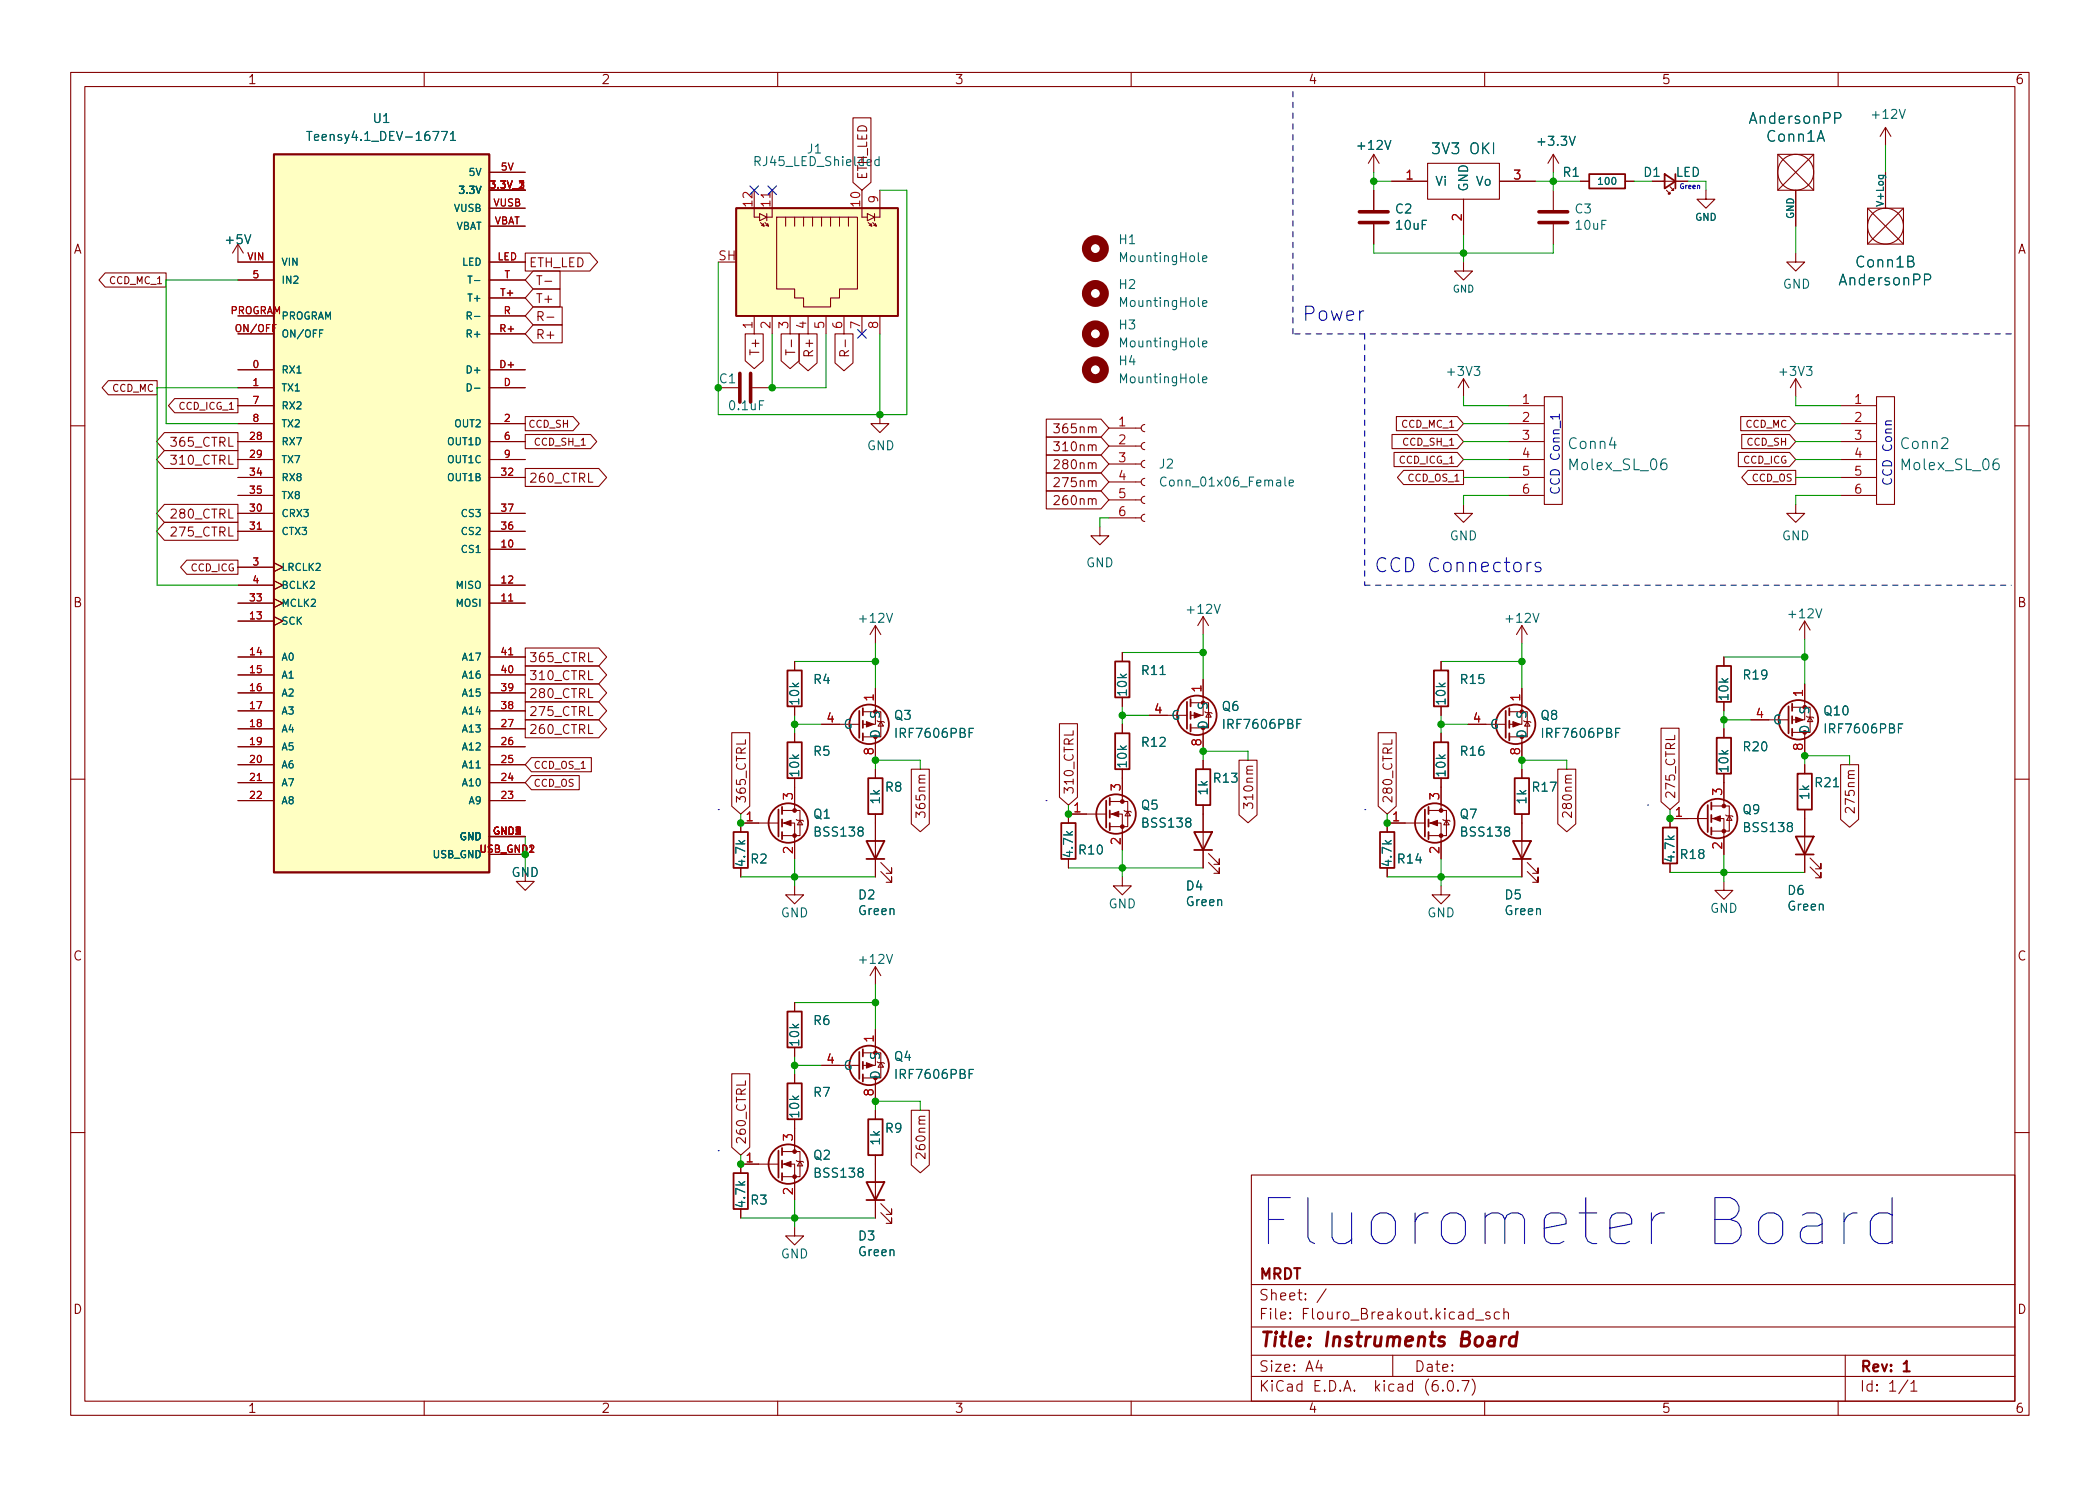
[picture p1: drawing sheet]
<svg xmlns="http://www.w3.org/2000/svg" width="297mm" height="210mm" viewBox="0 0 297 210" stroke-linecap="round" stroke-linejoin="round" font-family="sans-serif">
<g fill="none" stroke="#840000" stroke-width=".15">
<path d="M10 10.2h277v190.1h-277zM12 12.2h273v186.1h-273zM60 10.2v2M110 10.2v2M120.6 16.7h2.6v9.1l-1.3 1.1-1.3-1.1zM160 10.2v2M210 10.2v2M260 10.2v2M266.7 18l-.8 1.3M266.7 18v2.6M266.7 18l.8 1.3M14.9 38.6h8.6v2h-8.6l-.9-1z"/>
<path d="M33.7 34.5l-.8 1.3M33.7 34.5v2.6h5M33.7 34.5l.7 1.3M33.7 39.6h5M69.2 26.9h5.1M69.2 39.6h5.1M69.2 24.4h5.1M69.2 37.1h5.1M69.2 32h5.1M69.2 29.5h5.1M74.3 35.8h9.1l1.1 1.3-1.1 1.2h-9.1zM75.4 38.3h3.8v2.6h-3.8l-1.1-1.3z"/>
<path d="M77.1 39.8h.9M106.7 29.5v1.2h.7M107.4 30.2l1.1 .5-1.1 .5zM107.6 31.5l.5 .5-.2-.4M107.7 31.9l.4 .1M108.2 31.5l.5 .5-.1-.4M108.3 31.9l.4 .1M108.5 30.2v1M109.2 26.9v3.8h-.7M109.9 30.7h11.4v10.2h-2.6v1.3h-1.2v1.2h-3.8v-1.2h-1.3v-1.3h-2.5zM111.1 30.7v1.3M112.4 30.7v1.3"/>
<path d="M113.7 30.7v1.3M114.9 30.7v1.3M116.2 30.7v1.3M117.5 30.7v1.3M118.7 30.7v1.3M120 30.7v1.3M121.9 29.5v1.2h.8M122.7 30.2l1 .5-1 .5zM122.8 31.5l.5 .5-.1-.4M122.9 31.9l.4 .1M123.4 31.5l.6 .5-.2-.4M123.6 31.9l.4 .1"/>
<path d="M123.7 30.2v1M124.5 26.9v3.8h-.8M194.3 21.8l-.8 1.3M194.3 21.8v2.6M194.3 26.9v2.8M194.3 31.7v2.8M194.3 21.8l.8 1.3M196.8 25.6h5.1M201.9 23.1h10.2v5.1h-10.2zM207 37.1v1.2h1.3l-1.3 1.3-1.3-1.3h1.3M207 28.2v5.1M212.1 25.6h5.1"/>
<path d="M219.7 21.8l-.8 1.3M219.7 21.8v2.6M219.7 26.9v2.8M219.7 31.7v2.8M219.7 21.8l.8 1.3M223.5 25.6h1.3M229.9 25.6h1.2M233.7 25.6h5.1M235.7 26.9l.5 .5h-.2h.2v-.2M236.2 26.4l.5 .5h-.2h.2v-.2M241.3 26.9v1.3h1.3l-1.3 1.3-1.3-1.3h1.3M251.5 21.8h5v5.1h-5z"/>
<path d="M251.5 21.8l5 5.1M254 35.8v1.3h1.3l-1.3 1.2-1.3-1.2h1.3M254 26.9v5.1M256.5 21.8l-5 5.1M264.2 29.5h5v5h-5zM264.2 29.5l5 5M266.7 24.4v5.1M269.2 29.5l-5 5M15.3 53.9h6.9v2h-6.9l-.9-1zM24.7 56.4h9v2h-9l-.9-1zM33.7 57.4h5M33.7 59.9h5"/>
<path d="M33.7 52.3h5M33.7 54.9h5M33.7 47.2h5M33.7 44.7h5M69.2 59.9h5.1M69.2 52.3h5.1M69.2 54.9h5.1M69.2 47.2h5.1M69.2 44.7h5.1M69.2 42.2h5.1M74.3 58.9h6.8l.8 1-.8 1h-6.8zM75.4 43.4h4.1v2.6h-4.1l-1.1-1.3z"/>
<path d="M75.4 46h4.1v2.5h-4.1l-1.1-1.3zM75.4 40.9h3.8v2.5h-3.8l-1.1-1.2zM77.4 44.9h.9M101.6 54.9h2.8M105.4 47.2h2.6v3.8l-1.3 1.2-1.3-1.2zM106.4 54.9h2.8M106.7 44.7v2.5M109.2 44.7v2.5M110.5 47.2h2.5v3.8l-1.2 1.2-1.3-1.2zM111.2 49.5v.7M111.8 44.7v2.5M113 47.2h2.6v4.2l-1.3 1.1-1.3-1.1z"/>
<path d="M114.3 44.7v2.5M116.8 44.7v2.5M118.1 47.2h2.6v4.2l-1.3 1.1-1.3-1.1zM119.4 44.7v2.5M119.4 50.3v-.6l-.2-.1-.3 .1-.1 .1v.5h1.2M121.9 44.7v2.5M124.5 58.7v1.2h1.2l-1.2 1.3-1.3-1.3h1.3M124.5 44.7v2.5M148 59.3h7.7l1.1 1.3-1.1 1.2h-7.7zM149.1 60h.7l-.4 .5 .4 .1v.5l-.2 .1h-.4l-.1-.1M197.5 58.9h8.6l.9 1-.9 1h-8.6zM207 53.6v2.5"/>
<path d="M207 53.6l-.8 1.3M207 53.6l.8 1.3M213.4 57.4h5M213.4 59.9h5M218.4 56.1h2.6v15.3h-2.6zM246.2 58.9h6.9l.9 1-.9 1h-6.9zM254 53.6v2.5M254 53.6l-.8 1.3M254 53.6l.8 1.3M260.3 57.4h5.1M260.3 59.9h5.1M265.4 56.1h2.6v15.3h-2.6z"/>
<path d="M10 60.2h2M23.3 71.4h10.4v2.5h-10.4l-1.2-1.3zM23.3 63.7h10.4v2.6h-10.4l-1.2-1.3zM23.3 73.9h10.4v2.5h-10.4l-1.2-1.2zM23.3 61.2h10.4v2.5h-10.4l-1.2-1.2zM26.4 79.3h7.3v2h-7.3l-.9-1zM33.7 62.5h5M33.7 65h5M33.7 67.6h5M33.7 70.1h5M33.7 72.6h5M33.7 75.2h5"/>
<path d="M38.7 79.6l1.3 .7-1.3 .6M69.2 62.5h5.1M69.2 65h5.1M69.2 67.6h5.1M69.2 77.7h5.1M69.2 72.6h5.1M69.2 75.2h5.1M74.3 61.5h9.2l.9 1-.9 1h-9.2zM74.3 66.3h10.4l1.1 1.3-1.1 1.2h-10.4zM82.2 63h.6M148 66.9h7.7l1.1 1.3-1.1 1.3h-7.7zM148 69.5h7.7l1.1 1.2-1.1 1.3h-7.7z"/>
<path d="M148 61.8h7.7l1.1 1.3-1.1 1.3h-7.7zM148 64.4h7.7l1.1 1.3-1.1 1.2h-7.7zM149.1 62.5h.7l-.4 .5 .4 .1v.6l-.2 .1h-.4l-.1-.1M149.1 67.7l.2-.1h.3l.2 .1v.3v.1l-.7 .8h.7M149.1 70.2l.2-.1h.3l.2 .1v.3v.2l-.7 .7h.7M149.1 65.2l.2-.2h.3l.2 .2v.2v.2l-.7 .7h.7M155.6 74.5v1.3h1.2l-1.2 1.3-1.3-1.3h1.3M156.8 73.3h4.6M156.8 70.7h4.6M156.8 68.2h4.6M156.8 65.7h4.6M156.8 63.1h4.6"/>
<path d="M156.8 60.6h4.6M161.9 72.8a.51 .51 0 0 0-.5 .5 .51 .51 0 0 0 .5 .5M161.9 70.2a.51 .51 0 0 0-.5 .5 .51 .51 0 0 0 .5 .5M161.9 67.7a.51 .51 0 0 0-.5 .5 .51 .51 0 0 0 .5 .5M161.9 65.1a.51 .51 0 0 0-.5 .6 .51 .51 0 0 0 .5 .5M161.9 62.6a.51 .51 0 0 0-.5 .5 .51 .51 0 0 0 .5 .5M161.9 60.1a.51 .51 0 0 0-.5 .5 .51 .51 0 0 0 .5 .5M196.9 61.5h9.2l.9 1-.9 1h-9.2zM197.2 64h8.9l.9 1-.9 1h-8.9zM198.5 66.6h8.5v2h-8.5l-.8-1zM207 71.4v1.2h1.3l-1.3 1.3-1.3-1.3h1.3M213.4 62.5h5"/>
<path d="M213.4 65h5M213.4 67.6h5M213.4 70.1h5M245.9 64h7.2l.9 1-.9 1h-7.2zM246.4 61.5h6.7l.9 1-.9 1h-6.7zM247.2 66.6h6.8v2h-6.8l-.8-1zM254 71.4v1.2h1.3l-1.3 1.3-1.3-1.3h1.3M260.3 62.5h5.1M260.3 65h5.1M260.3 67.6h5.1M260.3 70.1h5.1M285 60.2h2"/>
<path d="M33.7 85.3h5M33.7 82.8h5M33.7 87.9h5M33.7 93h5M33.7 95.5h5M33.7 98h5M33.7 80.3h5M38.7 87.2l1.3 .7-1.3 .6M38.7 84.7l1.3 .6-1.3 .7M38.7 82.2l1.3 .6-1.3 .6M69.2 85.3h5.1M69.2 82.8h5.1"/>
<path d="M69.2 93h5.1M69.2 95.5h5.1M69.2 98h5.1M74.3 96.8h10.4l1.1 1.2-1.1 1.3h-10.4zM74.3 99.3h10.4l1.1 1.3-1.1 1.2h-10.4zM74.3 94.2h10.4l1.1 1.3-1.1 1.3h-10.4zM74.3 91.7h10.4l1.1 1.3-1.1 1.2h-10.4zM112.4 93.6v1.3M112.4 99.9v1.3M123.8 97.4v5.1h-1.8M123.8 88.5l-.7 1.3M123.8 88.5v2.6"/>
<path d="M123.8 88.5l.8 1.3M158.7 92.3v1.3M158.7 98.7v1.2M168.4 99.4h2.5v3.6h-2.5M170.2 96.1v5.1h-1.8M170.2 87.2v2.6M170.2 87.2l-.8 1.3M170.2 87.2l.7 1.3M203.8 93.6v1.3M203.8 99.9v1.3M215.3 97.4v5.1h-1.8M215.3 88.5l-.8 1.3"/>
<path d="M215.3 88.5v2.6M215.3 88.5l.7 1.3M243.8 93v1.2M243.8 99.3v1.3M255.3 96.8v5h-1.8M255.3 87.9l-.8 1.2M255.3 87.9v2.5M255.3 87.9l.7 1.2M10 110.2h2M33.7 100.6h5M33.7 103.1h5M33.7 105.7h5"/>
<path d="M33.7 108.2h5M33.7 110.7h5M33.7 113.3h5M69.2 100.6h5.1M69.2 103.1h5.1M69.2 105.7h5.1M69.2 108.2h5.1M69.2 110.7h5.1M69.2 113.3h5.1M69.2 118.4h5.1M74.3 101.8h10.4l1.1 1.3-1.1 1.3h-10.4zM75.2 109.7h6.7v2h-6.7l-.9-1z"/>
<path d="M75.2 107.2h8.4v2h-8.4l-.9-1zM103.5 103.7h2.5v10.4l-1.2 1.1-1.3-1.1zM110.1 116.5h-5.3v1.2M110.6 116.5h1.8v5M110.6 114.7h2.6v3.5h-2.6M112.4 103.8v1.2M112.4 110.1v4.6M112.6 115.9l.2 .2h.7l.2 .1M113.2 116.1l.3 .6h-.7zM116.2 102.5h5.3M122 100.7h2.6v3.6h-2.6M123.8 104.3v3.3"/>
<path d="M123.8 108.8v1.3M123.8 115.2v8.9M124.1 102l.1 .1h.8l.1 .1M124.6 102.1l.4 .6h-.8zM128.9 108.8h2.5v7.8l-1.2 1.1-1.3-1.1zM129.6 115.7v-.8l.5 .4 .1-.4h.5l.1 .2v.4l-.1 .2M149.9 102.4h2.5v10.4l-1.3 1.1-1.2-1.1zM156.5 115.2h-5.4v1.3M157 115.2h1.7v5.1M157 113.4h2.5v3.6h-2.5M158.7 102.5v1.3M158.7 108.8v4.6"/>
<path d="M159 114.7l.1 .1h.8l.1 .1M159.5 114.8l.4 .6h-.8zM162.6 101.2h5.3M170.2 103v3.3M170.2 107.6v1.2M170.2 113.9v8.9M170.4 100.7l.2 .1h.7l.1 .2M170.9 100.8l.4 .7h-.7zM175.3 107.6h2.5v7.7l-1.3 1.1-1.2-1.1zM175.9 114.4v-.8l.5 .4 .1-.3h.6l.1 .2v.3l-.1 .2M194.9 103.7h2.6v10.4l-1.3 1.1-1.3-1.1zM201.5 116.5h-5.3v1.2"/>
<path d="M202.1 116.5h1.7v5M202.1 114.7h2.5v3.5h-2.5M203.8 103.8v1.2M203.8 110.1v4.6M204.1 115.9l.1 .2h.8l.1 .1M204.6 116.1l.4 .6h-.8zM207.6 102.5h5.4M213.5 100.7h2.5v3.6h-2.5M215.3 104.3v3.3M215.3 108.8v1.3M215.3 115.2v8.9M215.5 102l.1 .1h.8l.1 .1"/>
<path d="M216 102.1l.4 .6h-.8zM220.3 108.8h2.6v7.8l-1.3 1.1-1.3-1.1zM222.3 114.9v.8l-.7-.8h-.2h-.3l-.1 .2v.3l.1 .2M234.9 103h2.6v10.4l-1.3 1.1-1.3-1.1zM241.6 115.8h-5.4v1.3M242.1 115.8h1.7v5.1M242.1 114h2.5v3.6h-2.5M243.8 103.1v1.3M243.8 109.5v4.5M244.1 115.3l.1 .1h.8l.1 .2M244.6 115.4l.4 .7h-.8zM247.6 101.8h5.4"/>
<path d="M253.5 100.1h2.5v3.5h-2.5M255.3 103.6v3.3M255.3 108.2v1.3M255.3 114.5v8.9M255.5 101.3l.2 .2h.7l.1 .1M256 101.5l.4 .6h-.7zM260.3 108.2h2.6v7.7l-1.3 1.2-1.3-1.2zM262.3 114.3v.7l-.7-.7h-.2h-.3l-.1 .2v.3l.1 .2M285 110.2h2M69.2 120.9h5.1M74.3 123.4v1.3h1.3l-1.3 1.3-1.3-1.3h1.3M104.8 122.8v1.3"/>
<path d="M112.4 125.3v1.3h1.3l-1.3 1.3-1.3-1.3h1.3M123.8 136.8v2.5M123.8 136.8l-.7 1.2M123.8 136.8l.8 1.2M124.6 123.3l1.5 1.5v-.7v.7h-.8M124.6 122l1.5 1.6v-.8v.8h-.8M151.1 121.5v1.3M158.7 124.1v1.2h1.3l-1.3 1.3-1.2-1.3h1.2M170.9 122l1.6 1.6v-.8v.8h-.8M170.9 120.8l1.6 1.5v-.8v.8h-.8M196.2 122.8v1.3M203.8 125.3v1.3h1.3l-1.3 1.3-1.2-1.3h1.2"/>
<path d="M216 123.3l1.6 1.5v-.7v.7h-.8M216 122l1.6 1.6v-.8v.8h-.8M236.2 122.2v1.2M243.8 124.7v1.3h1.3l-1.3 1.2-1.2-1.2h1.2M256 122.7l1.6 1.5v-.8v.8h-.8M256 121.4l1.6 1.5v-.7v.7h-.8M103.5 151.9h2.5v10.4l-1.2 1.1-1.3-1.1zM112.4 141.9v1.2M112.4 148.2v1.3M112.4 152v1.3M112.4 158.4v4.5M116.2 150.7h5.3"/>
<path d="M122 149h2.6v3.5h-2.6M123.8 145.7v5h-1.8M123.8 152.5v3.3M123.8 157.1v1.3M124.1 150.2l.1 .2h.8l.1 .1M124.6 150.4l.4 .6h-.8zM128.9 157.1h2.5v7.7l-1.2 1.1-1.3-1.1zM10 160.2h2M104.8 171.1v1.2M110.1 164.7h-5.3v1.3M110.6 164.7h1.8v5.1M110.6 162.9h2.6v3.6h-2.6"/>
<path d="M112.4 173.6v1.3h1.3l-1.3 1.2-1.3-1.2h1.3M112.6 164.2l.2 .1h.7l.2 .2M113.2 164.3l.3 .7h-.7zM123.8 163.4v8.9M124.6 171.6l1.5 1.5v-.8v.8h-.8M124.6 170.3l1.5 1.5v-.7v.7h-.8M130.8 163.1v.8l-.7-.7-.2-.1-.2 .1-.1 .2v.3l.1 .2M177 166.3h108v32h-108zM285 160.2h2M60 198.3v2M110 198.3v2M160 198.3v2"/>
<path d="M177 194.8h108M177 191.8h108M177 187.8h108M177 181.8h108M186.5 192.5l-.4 1h1M186.9 193v1M187.6 182.4l-1.3 1.9M197 191.8v3M204.1 196.7v.1h-.1l.1-.1v.1M204.9 195.4a.36 .36 0 0 1 .6 .2 .77 .77 0 0 1-.4 1.2 1 1 0 0 1-.2-1.4zM206.2 196.7l.1 .1h-.1h-.1l.1-.1v.1M206.8 195.3h1l-.7 1.5"/>
<path d="M208.2 195.1a1.72 1.72 0 0 1 0 2.3M208.7 186.8h1.2M210 198.3v2M210.7 185.7l-.3-.1-.3 .2 .1 .3 .5 .1 .1 .1-.1 .3h-.1h-.5M212.1 185.7l-.5-.1-.2 .3v.4l.1 .3h.1h.5M212.7 185.8a.37 .37 0 0 1 .7 0v.8M212.7 185.1v1.5M260 198.3v2M261 191.8v6.5M269.9 195.3l-1.3 1.9M270.3 195.8l.4-.5v1.5M270.3 196.8h.9"/>
<circle cx="254" cy="24.4" r="2.54"/>
<circle cx="266.7" cy="32" r="2.54"/>
</g>
<path d="M269.3 193l.4-.5v1.5M269.3 194h.8" fill="none" stroke="#840000" stroke-width=".3"/>
<path d="M210.6 189.2l.2-.1 .6 .1 .1 .2-.2 1.1M211.4 189.6l-.6 .1a.4 .4 0 0 0-.4 .3 .4 .4 0 0 0 .3 .5l.6-.1M212.4 189.1l-.1 1.4M213 189.1a.59 .59 0 0 0-.6 .4M214.5 189.2a.66 .66 0 0 0-1 .3v.6l.1 .3 .2 .1 .6-.1M214.6 188.5l-.2 2" fill="none" stroke="#840000" stroke-width=".4"/>
<g fill="none" stroke="#006464" stroke-width=".15">
<path d="M43.4 18.6h.7M43.8 18.6v1.3M63.7 19l.4-.4v1.3M63.7 19.9h.7M259.5 16.7h.6a.41 .41 0 0 0 .3-.4 .41 .41 0 0 0-.3-.4h-.6v1.5M66.2 39.1h.6M124.3 22.6h-.3l-.3 .2v.4l.2 .2h.4M124.3 22.2v1.2M170.1 36.6l.6-.1v-.3h-.4l-.2 .2 .1 .6h.5M272.2 39.6h.6a.41 .41 0 0 0 .3-.4 .41 .41 0 0 0-.3-.4h-.6v1.5M45.7 46.7h-.5v1M66.1 54.3a.51 .51 0 0 1 .6 .5 .51 .51 0 0 1-.6 .5z"/>
<path d="M66.1 44.7l.5-.1 .1-.1-.1-.3-.5-.1v1.1M66.3 44.7l.4 .5M170.1 53.7l.6-.1v-.2l-.4-.1-.2 .2 .1 .6h.5M170.1 48.7l.6-.2v-.2l-.4-.1-.2 .2 .1 .6h.5M170.1 42.9l.6-.1v-.2l-.4-.1-.2 .2 .1 .6h.5M164.9 67.6a.51 .51 0 0 0-.6 0 .51 .51 0 0 0-.1 .6 .48 .48 0 0 0 .2 .5 .48 .48 0 0 0 .5-.1M182.4 68.3l.6-.1-.1-.2-.4-.1-.1 .2v.6h.5"/>
</g>
<g fill="none" stroke="#840000" stroke-width=".25">
<path d="M38.7 21.8h30.5v101.6h-30.5zM104.1 29.5h22.9v15.2h-22.9zM224.8 24.6h5.1v2.1h-5.1zM235.5 24.6l1.5 1-1.5 1.1zM237 24.6v2.1M111.4 94.9h2v5h-2zM157.7 93.6h2.1v5.1h-2.1zM167.9 99.3v3.8M168.4 98.9v1M202.8 94.9h2.1v5h-2.1zM242.8 94.2h2.1v5.1h-2.1zM253 99.9v3.9"/>
<path d="M253.5 99.6v1M103.8 117.7h2v5.1h-2zM110.1 114.5v3.9M110.6 114.2v1M110.6 115.9v1.1M110.6 117.7v1M111.4 105h2v5.1h-2zM121.5 100.6v3.8M122 100.2v1M122 102v1M122 103.8v1M122.6 119h2.5l-1.3 2.5z"/>
<path d="M122.8 110.1h2v5.1h-2zM150.1 116.5h2v5h-2zM156.5 113.3v3.8M157 112.9v1M157 114.7v1M157 116.5v1M157.7 103.8h2.1v5h-2.1zM168.4 100.7v1M168.4 102.5v1M168.9 117.7h2.5l-1.2 2.6zM169.2 108.8h2v5.1h-2zM195.2 117.7h2v5.1h-2z"/>
<path d="M201.5 114.5v3.9M202.1 114.2v1M202.1 115.9v1.1M202.1 117.7v1M202.8 105h2.1v5.1h-2.1zM213 100.6v3.8M213.5 100.2v1M213.5 102v1M213.5 103.8v1M214 119h2.5l-1.2 2.5zM214.2 110.1h2.1v5.1h-2.1zM235.2 117.1h2v5.1h-2z"/>
<path d="M241.6 113.9v3.8M242.1 113.5v1M242.1 115.3v1M242.1 117.1v1M242.8 104.4h2.1v5.1h-2.1zM253.5 101.3v1.1M253.5 103.1v1M254 118.4h2.5l-1.2 2.5zM254.3 109.5h2v5h-2zM122.6 121.5h2.5M168.9 120.3h2.5M214 121.5h2.5"/>
<path d="M254 120.9h2.5M111.4 153.3h2v5.1h-2zM111.4 143.1h2v5.1h-2zM121.5 148.8v3.8M122 148.5v1M122 150.2v1.1M122 152v1M122.8 158.4h2v5h-2zM103.8 166h2v5.1h-2zM110.1 162.8v3.8M110.6 162.4v1M110.6 164.2v1"/>
<path d="M110.6 166v1M122.6 167.3h2.5l-1.3 2.5zM122.6 169.8h2.5"/>
<circle cx="111.5" cy="116.5" r="2.79"/>
<circle cx="122.9" cy="102.5" r="2.79"/>
<circle cx="157.9" cy="115.2" r="2.79"/>
<circle cx="169.3" cy="101.2" r="2.79"/>
<circle cx="202.9" cy="116.5" r="2.79"/>
<circle cx="214.4" cy="102.5" r="2.79"/>
<circle cx="243" cy="115.8" r="2.79"/>
<circle cx="254.4" cy="101.8" r="2.79"/>
<circle cx="122.9" cy="150.7" r="2.79"/>
<circle cx="111.5" cy="164.7" r="2.79"/>
</g>
<path d="M192.3 31.5h4M192.3 30h4M217.7 31.5h4M217.7 30h4M104.6 52.8v4.1M106.2 52.8v4.1" fill="none" stroke="#840000" stroke-width=".51"/>
<g fill="none" stroke="#840000" stroke-width="1.3">
<circle cx="154.9" cy="35.2" r="1.27"/>
<circle cx="154.9" cy="47.2" r="1.27"/>
<circle cx="154.9" cy="52.3" r="1.27"/>
<circle cx="154.9" cy="41.5" r="1.27"/>
</g>
<g fill="#840000" stroke="#840000" stroke-width=".15">
<path d="M122.6 150.4l1 .3-1 .4z"/>
<path d="M254 101.5l1 .3-1 .4z"/>
<path d="M214 102.1l1 .4-1 .4z"/>
<path d="M157.2 115.2l1-.4v.8z"/>
<path d="M110.9 164.7l1-.4v.8z"/>
<path d="M110.9 116.5l1-.4v.7z"/>
<path d="M122.6 102.1l1 .4-1 .4z"/>
<path d="M242.3 115.8l1-.4v.8z"/>
<path d="M168.9 100.8l1 .4-1 .4z"/>
<path d="M202.3 116.5l1-.4v.7z"/>
<circle cx="158.7" cy="117" r=".25"/>
<circle cx="158.7" cy="113.4" r=".25"/>
<circle cx="112.4" cy="166.5" r=".25"/>
<circle cx="112.4" cy="162.9" r=".25"/>
<circle cx="112.4" cy="118.2" r=".25"/>
<circle cx="112.4" cy="114.7" r=".25"/>
<circle cx="243.8" cy="117.6" r=".25"/>
<circle cx="243.8" cy="114" r=".25"/>
<circle cx="203.8" cy="118.2" r=".25"/>
<circle cx="203.8" cy="114.7" r=".25"/>
</g>
<g fill="#ffffc2" stroke="#ffffc2" stroke-width=".14">
<path d="M38.7 21.8h30.5v101.6h-30.5z"/>
<path d="M104.1 29.5h22.9v15.2h-22.9z"/>
</g>
<path d="M220.6 59h-1.3l.4 .3M220.6 58.6v.7M267.6 59.6h-.8l-.1 .3 .1 .2M196 79.1a.74 .74 0 0 0-.8-.1 .74 .74 0 0 0-.4 .8 .84 .84 0 0 0 .2 .8 .84 .84 0 0 0 .9 .2l.1-.1M254.9 171.9l.7-.3h1.2l.6 .3 .3 .6v3.5M257.7 173.2l-.6 .3h-1.5a1.28 1.28 0 0 0-1 1.2 1.28 1.28 0 0 0 1 1.3h1.5l.6-.4M260.8 171.6v4.4M262.7 171.6a1.66 1.66 0 0 0-1.9 1.3M267.6 171.9l-.6-.3h-1.2l-.6 .3-.3 .3-.4 .7v1.8l.4 .6 .3 .3 .6 .4h1.2l.6-.4M267.6 169.5v6.5" fill="none" stroke="#0000c2" stroke-width=".15"/>
<path d="M182.9 12.9v34.3M193 47.2v35.6M284.5 47.2h-101.6M193 82.8h91.5M101.6 114.5h.1M148 113.3h.1M193 114.5h.1M233 113.9h.1M101.6 162.8h.1" fill="none" stroke="#0000c2" stroke-width=".15" stroke-dasharray=".8 .8"/>
<g fill="none" stroke="#009600" stroke-width=".15">
<path d="M33.7 39.6h-10.2v20.3h10.2M124.5 26.9h3.8v31.8h-26.7v-21.6M194.3 25.6h2.5M194.3 34.5v1.3h25.4v-1.3M194.3 24.4v2.5M207 33.3v3.8M217.2 25.6h6.3M219.7 24.4v2.5M231.1 25.6h2.6M238.8 25.6h2.5v1.3M254 32v3.8M266.7 20.6v3.8"/>
<path d="M33.7 54.9h-11.5v27.9h11.5M109.2 47.2v7.7h7.6v-7.7M124.5 47.2v11.5M207 59.9h6.4M207 56.1v1.3h6.4M254 59.9h6.3M254 56.1v1.3h6.3M156.8 73.3h-1.2v1.2M207 62.5h6.4M207 65h6.4M207 67.6h6.4M213.4 70.1h-6.4v1.3"/>
<path d="M254 62.5h6.3M254 65h6.3M254 67.6h6.3M260.3 70.1h-6.3v1.3M112.4 93.6h11.4M123.8 91.1v6.3M158.7 99.9v2.6M158.7 92.3h11.5M170.2 89.8v6.3M203.8 93.6h11.5M215.3 91.1v6.3M243.8 93h11.5"/>
<path d="M255.3 90.4v6.4M74.3 118.4v5M104.8 115.2v1.3M112.4 101.2v2.6M112.4 102.5h3.8M123.8 108.8v-1.2h6.4v1.2M151.1 113.9v1.3M158.7 101.2h3.9M170.2 107.6v-1.3h6.3v1.3M196.2 115.2v1.3M203.8 102.5h3.8M203.8 101.2v2.6"/>
<path d="M215.3 108.8v-1.2h6.3v1.2M236.2 114.5v1.3M243.8 100.6v2.5M243.8 101.8h3.8M255.3 108.2v-1.3h6.3v1.3M104.8 124.1h19M112.4 121.5v3.8M123.8 139.3v6.4M151.1 122.8h19.1M158.7 120.3v3.8M196.2 124.1h19.1M203.8 121.5v3.8"/>
<path d="M236.2 123.4h19.1M243.8 120.9v3.8M112.4 149.5v2.5M112.4 141.9h11.4M112.4 150.7h3.8M123.8 157.1v-1.3h6.4v1.3M104.8 163.4v1.3M104.8 172.3h19M112.4 169.8v3.8"/>
</g>
<path d="M106.1 26.3l1.2 1.2M107.3 26.3l-1.2 1.2M108.6 26.3l1.2 1.2M109.8 26.3l-1.2 1.2M121.3 46.6l1.2 1.2M122.5 46.6l-1.2 1.2" fill="none" stroke="#000084" stroke-width=".15"/>
<g fill="#009600" stroke="#009600" stroke-width=".15">
<circle cx="170.2" cy="106.3" r=".46"/>
<circle cx="158.7" cy="101.2" r=".46"/>
<circle cx="151.1" cy="115.2" r=".46"/>
<circle cx="158.7" cy="122.8" r=".46"/>
<circle cx="196.2" cy="116.5" r=".46"/>
<circle cx="170.2" cy="92.3" r=".46"/>
<circle cx="112.4" cy="124.1" r=".46"/>
<circle cx="112.4" cy="150.7" r=".46"/>
<circle cx="123.8" cy="155.8" r=".46"/>
<circle cx="104.8" cy="164.7" r=".46"/>
<circle cx="123.8" cy="141.9" r=".46"/>
<circle cx="104.8" cy="116.5" r=".46"/>
<circle cx="112.4" cy="172.3" r=".46"/>
<circle cx="74.3" cy="120.9" r=".46"/>
<circle cx="112.4" cy="102.5" r=".46"/>
<circle cx="101.6" cy="54.9" r=".46"/>
<circle cx="124.5" cy="58.7" r=".46"/>
<circle cx="109.2" cy="54.9" r=".46"/>
<circle cx="255.3" cy="106.9" r=".46"/>
<circle cx="203.8" cy="124.1" r=".46"/>
<circle cx="243.8" cy="123.4" r=".46"/>
<circle cx="219.7" cy="25.6" r=".46"/>
<circle cx="194.3" cy="25.6" r=".46"/>
<circle cx="123.8" cy="93.6" r=".46"/>
<circle cx="215.3" cy="93.6" r=".46"/>
<circle cx="207" cy="35.8" r=".46"/>
<circle cx="236.2" cy="115.8" r=".46"/>
<circle cx="255.3" cy="93" r=".46"/>
<circle cx="203.8" cy="102.5" r=".46"/>
<circle cx="243.8" cy="101.8" r=".46"/>
<circle cx="215.3" cy="107.6" r=".46"/>
<circle cx="123.8" cy="107.6" r=".46"/>
</g>
<text font-size="9.1" fill="#0000c2" x="177.8" y="176.3">Fluorometer Board</text>
<g font-size="2.8" fill="#0000c2">
<text x="184.1" y="45.4">Power</text>
<text x="196.4" y="81">CCD Connectors</text>
</g>
<text font-size="2.8" fill="#840000" x="178" y="190.6">Title: Instruments Board</text>
<g font-size="2.1" fill="#006464">
<text x="247.6" y="17.5">AndersonPP</text>
<text x="202.9" y="21.8">3V3 OKI</text>
<text x="249.9" y="20.1">Conn1A</text>
<text x="260.3" y="40.4">AndersonPP</text>
<text x="262.6" y="37.8">Conn1B</text>
<text x="222" y="63.5">Conn4</text>
<text x="269" y="63.5">Conn2</text>
<text x="222.2" y="66.5">Molex_SL_06</text>
<text x="269.2" y="66.5">Molex_SL_06</text>
</g>
<g font-size="2.1" fill="#840000">
<text x="178" y="184">Sheet: /</text>
<text x="178" y="181">MRDT</text>
<text x="178" y="186.7">File: Flouro_Breakout.kicad_sch</text>
<text x="178" y="196.9">KiCad E.D.A. kicad (6.0.7)</text>
<text x="178" y="194.1">Size: A4</text>
<text x="200" y="194.1">Date:</text>
<text x="263" y="194.1">Rev: 1</text>
<text x="263" y="196.9">Id: 1/1</text>
</g>
<g font-size="1.8" fill="#840000">
<text x="35" y="11.9">1</text>
<text x="85" y="11.9">2</text>
<text x="135" y="11.9">3</text>
<text x="185" y="11.9">4</text>
<text x="235" y="11.9">5</text>
<text x="285" y="11.9">6</text>
<text x="122.6" y="25.5" transform="rotate(-90 122.6 25.5)">ETH_LED</text>
<text x="10.3" y="35.9">A</text>
<text x="285.3" y="35.9">A</text>
<text x="74.8" y="37.8">ETH_LED</text>
<text x="75.7" y="40.3">T-</text>
<text x="75.7" y="45.4">R-</text>
<text x="75.7" y="48">R+</text>
<text x="75.7" y="42.9">T+</text>
<text x="107.4" y="49.8" transform="rotate(-90 107.4 49.8)">T+</text>
<text x="112.5" y="49.4" transform="rotate(-90 112.5 49.4)">T-</text>
<text x="115" y="50" transform="rotate(-90 115 50)">R+</text>
<text x="120.1" y="49.6" transform="rotate(-90 120.1 49.6)">R-</text>
<text x="24.5" y="65.7">310_CTRL</text>
<text x="24.5" y="63.2">365_CTRL</text>
<text x="149.8" y="61.3">365nm</text>
<text x="149.8" y="63.8">310nm</text>
<text x="74.8" y="68.3">260_CTRL</text>
<text x="149.8" y="68.9">275nm</text>
<text x="149.8" y="71.5">260nm</text>
<text x="149.8" y="66.4">280nm</text>
<text x="24.5" y="73.4">280_CTRL</text>
<text x="24.5" y="75.9">275_CTRL</text>
<text x="10.3" y="85.9">B</text>
<text x="285.3" y="85.9">B</text>
<text x="74.8" y="93.7">365_CTRL</text>
<text x="74.8" y="98.8">280_CTRL</text>
<text x="74.8" y="101.3">275_CTRL</text>
<text x="74.8" y="96.2">310_CTRL</text>
<text x="74.8" y="103.8">260_CTRL</text>
<text x="105.5" y="113.8" transform="rotate(-90 105.5 113.8)">365_CTRL</text>
<text x="151.9" y="112.5" transform="rotate(-90 151.9 112.5)">310_CTRL</text>
<text x="177.3" y="113.6" transform="rotate(-90 177.3 113.6)">310nm</text>
<text x="196.9" y="113.8" transform="rotate(-90 196.9 113.8)">280_CTRL</text>
<text x="236.9" y="113.1" transform="rotate(-90 236.9 113.1)">275_CTRL</text>
<text x="130.9" y="114.9" transform="rotate(-90 130.9 114.9)">365nm</text>
<text x="222.3" y="114.9" transform="rotate(-90 222.3 114.9)">280nm</text>
<text x="262.3" y="114.3" transform="rotate(-90 262.3 114.3)">275nm</text>
<text x="10.3" y="135.9">C</text>
<text x="285.3" y="135.9">C</text>
<text x="105.5" y="162" transform="rotate(-90 105.5 162)">260_CTRL</text>
<text x="130.9" y="163.2" transform="rotate(-90 130.9 163.2)">260nm</text>
<text x="10.3" y="185.9">D</text>
<text x="285.3" y="185.9">D</text>
<text x="35" y="199.9">1</text>
<text x="85" y="199.9">2</text>
<text x="135" y="199.9">3</text>
<text x="185" y="199.9">4</text>
<text x="235" y="199.9">5</text>
<text x="285" y="199.9">6</text>
</g>
<g font-size="1.8" fill="#006464">
<text x="52.8" y="17.4">U1</text>
<text x="265" y="16.8">+12V</text>
<text x="44.6" y="19.9">Teensy4.1_DEV-16771</text>
<text x="107" y="23.5">RJ45_LED_Shielded</text>
<text x="114.2" y="21.7">J1</text>
<text x="192.2" y="21.2">+12V</text>
<text x="217.8" y="20.6">+3.3V</text>
<text x="202.9" y="26.3">Vi</text>
<text x="207.6" y="27.2" transform="rotate(-90 207.6 27.2)">GND</text>
<text x="208.8" y="26.3">Vo</text>
<text x="221.1" y="25">R1</text>
<text x="232.5" y="25">D1</text>
<text x="237" y="25">LED</text>
<text x="32.1" y="34.5">+5V</text>
<text x="158.3" y="34.5">H1</text>
<text x="197.4" y="30.2">C2</text>
<text x="197.6" y="32.5">10uF</text>
<text x="222.8" y="30.2">C3</text>
<text x="223" y="32.5">10uF</text>
<text x="158.3" y="40.9">H2</text>
<text x="158.7" y="37.1">MountingHole</text>
<text x="252.2" y="40.8">GND</text>
<text x="158.3" y="46.6">H3</text>
<text x="158.7" y="43.4">MountingHole</text>
<text x="158.3" y="51.7">H4</text>
<text x="158.7" y="49.1">MountingHole</text>
<text x="204.9" y="53.2">+3V3</text>
<text x="251.9" y="53.2">+3V3</text>
<text x="101.8" y="54.2">C1</text>
<text x="103.3" y="58">0.1uF</text>
<text x="158.7" y="54.2">MountingHole</text>
<text x="122.6" y="63.7">GND</text>
<text x="164" y="66.3">J2</text>
<text x="164.8" y="68.8">Conn_01x06_Female</text>
<text x="205" y="76.4">GND</text>
<text x="252" y="76.4">GND</text>
<text x="153.6" y="80.3">GND</text>
<text x="121.7" y="88.1">+12V</text>
<text x="168.1" y="86.8">+12V</text>
<text x="213.2" y="88.1">+12V</text>
<text x="253.2" y="87.5">+12V</text>
<text x="161.6" y="95.5">R11</text>
<text x="113" y="99.6" transform="rotate(-90 113 99.6)">10k</text>
<text x="115.1" y="96.8">R4</text>
<text x="124.5" y="101.6" transform="rotate(-90 124.5 101.6)">S</text>
<text x="126.5" y="101.8">Q3</text>
<text x="159.4" y="98.3" transform="rotate(-90 159.4 98.3)">10k</text>
<text x="165.6" y="101.8">G</text>
<text x="170.8" y="100.4" transform="rotate(-90 170.8 100.4)">S</text>
<text x="172.9" y="100.6">Q6</text>
<text x="204.5" y="99.6" transform="rotate(-90 204.5 99.6)">10k</text>
<text x="206.7" y="96.8">R15</text>
<text x="215.9" y="101.6" transform="rotate(-90 215.9 101.6)">S</text>
<text x="218" y="101.8">Q8</text>
<text x="244.5" y="99" transform="rotate(-90 244.5 99)">10k</text>
<text x="246.7" y="96.1">R19</text>
<text x="255.9" y="101" transform="rotate(-90 255.9 101)">S</text>
<text x="258.1" y="101.2">Q10</text>
<text x="115.1" y="106.9">R5</text>
<text x="119.3" y="103.1">G</text>
<text x="124.5" y="104.5" transform="rotate(-90 124.5 104.5)">D</text>
<text x="127" y="104.4">IRF7606PBF</text>
<text x="161.6" y="105.7">R12</text>
<text x="170.8" y="103.2" transform="rotate(-90 170.8 103.2)">D</text>
<text x="173.4" y="103.1">IRF7606PBF</text>
<text x="206.7" y="106.9">R16</text>
<text x="210.7" y="103.1">G</text>
<text x="215.9" y="104.5" transform="rotate(-90 215.9 104.5)">D</text>
<text x="218.4" y="104.4">IRF7606PBF</text>
<text x="246.7" y="106.3">R20</text>
<text x="250.7" y="102.5">G</text>
<text x="255.9" y="103.9" transform="rotate(-90 255.9 103.9)">D</text>
<text x="258.4" y="103.8">IRF7606PBF</text>
<text x="113" y="109.8" transform="rotate(-90 113 109.8)">10k</text>
<text x="124.5" y="113.7" transform="rotate(-90 124.5 113.7)">1k</text>
<text x="125.3" y="112">R8</text>
<text x="159.4" y="108.5" transform="rotate(-90 159.4 108.5)">10k</text>
<text x="170.8" y="112.4" transform="rotate(-90 170.8 112.4)">1k</text>
<text x="171.8" y="110.7">R13</text>
<text x="204.5" y="109.8" transform="rotate(-90 204.5 109.8)">10k</text>
<text x="215.9" y="113.7" transform="rotate(-90 215.9 113.7)">1k</text>
<text x="216.8" y="112">R17</text>
<text x="244.5" y="109.1" transform="rotate(-90 244.5 109.1)">10k</text>
<text x="255.9" y="113.1" transform="rotate(-90 255.9 113.1)">1k</text>
<text x="256.8" y="111.4">R21</text>
<text x="115.1" y="115.8">Q1</text>
<text x="115.4" y="118.4">BSS138</text>
<text x="161.5" y="114.5">Q5</text>
<text x="161.7" y="117.1">BSS138</text>
<text x="206.5" y="115.8">Q7</text>
<text x="206.8" y="118.4">BSS138</text>
<text x="246.5" y="115.2">Q9</text>
<text x="246.8" y="117.7">BSS138</text>
<text x="72.3" y="124.1">GND</text>
<text x="105.4" y="122.4" transform="rotate(-90 105.4 122.4)">4.7k</text>
<text x="106.2" y="122.2">R2</text>
<text x="151.8" y="121.1" transform="rotate(-90 151.8 121.1)">4.7k</text>
<text x="152.7" y="120.9">R10</text>
<text x="167.8" y="126">D4</text>
<text x="196.8" y="122.4" transform="rotate(-90 196.8 122.4)">4.7k</text>
<text x="197.8" y="122.2">R14</text>
<text x="236.9" y="121.8" transform="rotate(-90 236.9 121.8)">4.7k</text>
<text x="237.8" y="121.5">R18</text>
<text x="110.4" y="129.8">GND</text>
<text x="121.5" y="127.2">D2</text>
<text x="121.5" y="129.5">Green</text>
<text x="156.8" y="128.5">GND</text>
<text x="167.9" y="128.2">Green</text>
<text x="201.9" y="129.8">GND</text>
<text x="212.9" y="127.2">D5</text>
<text x="212.9" y="129.5">Green</text>
<text x="241.9" y="129.2">GND</text>
<text x="252.9" y="126.6">D6</text>
<text x="252.9" y="128.8">Green</text>
<text x="121.7" y="136.4">+12V</text>
<text x="113" y="147.9" transform="rotate(-90 113 147.9)">10k</text>
<text x="115.1" y="145">R6</text>
<text x="124.5" y="149.9" transform="rotate(-90 124.5 149.9)">S</text>
<text x="115.1" y="155.2">R7</text>
<text x="119.3" y="151.4">G</text>
<text x="124.5" y="152.8" transform="rotate(-90 124.5 152.8)">D</text>
<text x="126.5" y="150.1">Q4</text>
<text x="127" y="152.6">IRF7606PBF</text>
<text x="113" y="158" transform="rotate(-90 113 158)">10k</text>
<text x="124.5" y="162" transform="rotate(-90 124.5 162)">1k</text>
<text x="125.3" y="160.3">R9</text>
<text x="115.1" y="164.1">Q2</text>
<text x="115.4" y="166.6">BSS138</text>
<text x="105.4" y="170.7" transform="rotate(-90 105.4 170.7)">4.7k</text>
<text x="106.2" y="170.4">R3</text>
<text x="110.4" y="178">GND</text>
<text x="121.5" y="175.5">D3</text>
<text x="121.5" y="177.7">Green</text>
</g>
<g font-size="1.8" fill="#a90000">
<text x="106.4" y="29.2" transform="rotate(-90 106.4 29.2)">12</text>
<text x="109" y="29.2" transform="rotate(-90 109 29.2)">11</text>
<text x="121.7" y="29.2" transform="rotate(-90 121.7 29.2)">10</text>
<text x="124.2" y="28.7" transform="rotate(-90 124.2 28.7)">9</text>
<text x="198.9" y="25.4">1</text>
<text x="214.1" y="25.4">3</text>
<text x="206.8" y="31.2" transform="rotate(-90 206.8 31.2)">2</text>
<text x="101.6" y="36.8">SH</text>
<text x="106.4" y="46.5" transform="rotate(-90 106.4 46.5)">1</text>
<text x="109" y="46.5" transform="rotate(-90 109 46.5)">2</text>
<text x="111.5" y="46.5" transform="rotate(-90 111.5 46.5)">3</text>
<text x="114" y="46.5" transform="rotate(-90 114 46.5)">4</text>
<text x="116.6" y="46.5" transform="rotate(-90 116.6 46.5)">5</text>
<text x="119.1" y="46.5" transform="rotate(-90 119.1 46.5)">6</text>
<text x="121.7" y="46.5" transform="rotate(-90 121.7 46.5)">7</text>
<text x="124.2" y="46.5" transform="rotate(-90 124.2 46.5)">8</text>
<text x="215.4" y="57.1">1</text>
<text x="215.4" y="59.7">2</text>
<text x="262.4" y="57.1">1</text>
<text x="262.4" y="59.7">2</text>
<text x="158.3" y="60.3">1</text>
<text x="158.3" y="62.9">2</text>
<text x="158.3" y="65.4">3</text>
<text x="215.4" y="62.2">3</text>
<text x="215.4" y="64.8">4</text>
<text x="262.4" y="62.2">3</text>
<text x="262.4" y="64.8">4</text>
<text x="158.3" y="67.9">4</text>
<text x="158.3" y="70.5">5</text>
<text x="215.4" y="67.3">5</text>
<text x="215.4" y="69.8">6</text>
<text x="262.4" y="67.3">5</text>
<text x="262.4" y="69.8">6</text>
<text x="158.3" y="73">6</text>
<text x="123.6" y="99.2" transform="rotate(-90 123.6 99.2)">1</text>
<text x="163.3" y="101">4</text>
<text x="169.9" y="97.9" transform="rotate(-90 169.9 97.9)">1</text>
<text x="215" y="99.2" transform="rotate(-90 215 99.2)">1</text>
<text x="248.4" y="101.6">4</text>
<text x="255" y="98.5" transform="rotate(-90 255 98.5)">1</text>
<text x="117" y="102.2">4</text>
<text x="123.6" y="106.8" transform="rotate(-90 123.6 106.8)">8</text>
<text x="169.9" y="105.5" transform="rotate(-90 169.9 105.5)">8</text>
<text x="208.4" y="102.2">4</text>
<text x="215" y="106.8" transform="rotate(-90 215 106.8)">8</text>
<text x="255" y="106.2" transform="rotate(-90 255 106.2)">8</text>
<text x="112.1" y="113.1" transform="rotate(-90 112.1 113.1)">3</text>
<text x="158.5" y="111.9" transform="rotate(-90 158.5 111.9)">3</text>
<text x="203.6" y="113.1" transform="rotate(-90 203.6 113.1)">3</text>
<text x="243.6" y="112.5" transform="rotate(-90 243.6 112.5)">3</text>
<text x="105.6" y="116.2">1</text>
<text x="151.9" y="114.9">1</text>
<text x="158.5" y="119.5" transform="rotate(-90 158.5 119.5)">2</text>
<text x="197" y="116.2">1</text>
<text x="237" y="115.6">1</text>
<text x="112.1" y="120.8" transform="rotate(-90 112.1 120.8)">2</text>
<text x="203.6" y="120.8" transform="rotate(-90 203.6 120.8)">2</text>
<text x="243.6" y="120.1" transform="rotate(-90 243.6 120.1)">2</text>
<text x="123.6" y="147.4" transform="rotate(-90 123.6 147.4)">1</text>
<text x="117" y="150.5">4</text>
<text x="123.6" y="155" transform="rotate(-90 123.6 155)">8</text>
<text x="112.1" y="161.4" transform="rotate(-90 112.1 161.4)">3</text>
<text x="105.6" y="164.5">1</text>
<text x="112.1" y="169" transform="rotate(-90 112.1 169)">2</text>
</g>
<g font-size="1.8" fill="#0000c2">
<text x="220.6" y="70.1" transform="rotate(-90 220.6 70.1)">CCD Conn_1</text>
<text x="267.6" y="68.8" transform="rotate(-90 267.6 68.8)">CCD Conn</text>
</g>
<g font-size="1.4" fill="#006464">
<text x="64.3" y="30">VUSB</text>
<text x="65.3" y="27.4">3.3V</text>
<text x="66.5" y="24.9">5V</text>
<text x="226.2" y="26.1">100</text>
<text x="266.4" y="29" transform="rotate(-90 266.4 29)">V+Log</text>
<text x="64.3" y="32.5">VBAT</text>
<text x="239.8" y="31.2">GND</text>
<text x="253.7" y="31" transform="rotate(-90 253.7 31)">GND</text>
<text x="39.8" y="40.1">IN2</text>
<text x="39.8" y="37.6">VIN</text>
<text x="65.4" y="37.6">LED</text>
<text x="66.9" y="40.1">T-</text>
<text x="205.5" y="41.4">GND</text>
<text x="39.8" y="47.7">ON/OFF</text>
<text x="39.8" y="45.2">PROGRAM</text>
<text x="66.4" y="47.7">R+</text>
<text x="66.5" y="42.7">T+</text>
<text x="66.7" y="45.2">R-</text>
<text x="39.8" y="52.8">RX1</text>
<text x="66.4" y="52.8">D+</text>
<text x="39.8" y="55.4">TX1</text>
<text x="39.8" y="57.9">RX2</text>
<text x="66.7" y="55.4">D-</text>
<text x="39.8" y="63">RX7</text>
<text x="39.8" y="65.5">TX7</text>
<text x="39.8" y="60.4">TX2</text>
<text x="63.4" y="63">OUT1D</text>
<text x="63.4" y="65.5">OUT1C</text>
<text x="64.4" y="60.4">OUT2</text>
<text x="39.8" y="68.1">RX8</text>
<text x="39.8" y="70.6">TX8</text>
<text x="63.4" y="68.1">OUT1B</text>
<text x="39.8" y="73.1">CRX3</text>
<text x="39.8" y="75.7">CTX3</text>
<text x="65.4" y="75.7">CS2</text>
<text x="65.4" y="73.1">CS3</text>
<text x="39.8" y="80.8">LRCLK2</text>
<text x="39.8" y="83.3">BCLK2</text>
<text x="64.6" y="83.3">MISO</text>
<text x="65.4" y="78.2">CS1</text>
<text x="39.8" y="88.4">SCK</text>
<text x="39.8" y="85.8">MCLK2</text>
<text x="64.6" y="85.8">MOSI</text>
<text x="39.8" y="93.5">A0</text>
<text x="65.6" y="93.5">A17</text>
<text x="39.8" y="96">A1</text>
<text x="39.8" y="98.5">A2</text>
<text x="39.8" y="101.1">A3</text>
<text x="65.6" y="101.1">A14</text>
<text x="65.6" y="98.5">A15</text>
<text x="65.6" y="96">A16</text>
<text x="39.8" y="103.6">A4</text>
<text x="39.8" y="106.2">A5</text>
<text x="65.6" y="106.2">A12</text>
<text x="65.6" y="103.6">A13</text>
<text x="39.8" y="108.7">A6</text>
<text x="39.8" y="111.2">A7</text>
<text x="39.8" y="113.8">A8</text>
<text x="65.6" y="111.2">A10</text>
<text x="65.6" y="108.7">A11</text>
<text x="66.4" y="113.8">A9</text>
<text x="65.1" y="118.9">GND</text>
<text x="61.3" y="121.4">USB_GND</text>
</g>
<g font-size="1.4" fill="#a90000">
<text x="69.5" y="26.7">3.3V_1</text>
<text x="69.8" y="29.2">VUSB</text>
<text x="70.9" y="24.1">5V</text>
<text x="73.2" y="26.7">2</text>
<text x="69.8" y="31.7">VBAT</text>
<text x="35" y="36.8">VIN</text>
<text x="35.8" y="39.4">5</text>
<text x="70.3" y="36.8">LED</text>
<text x="70.9" y="41.9">T+</text>
<text x="71.3" y="39.4">T</text>
<text x="32.5" y="44.4">PROGRAM</text>
<text x="33.5" y="47">ON/OFF</text>
<text x="70.8" y="47">R+</text>
<text x="71.2" y="44.4">R</text>
<text x="35.8" y="52.1">0</text>
<text x="70.8" y="52.1">D+</text>
<text x="35.8" y="54.6">1</text>
<text x="35.8" y="57.1">7</text>
<text x="35.8" y="59.7">8</text>
<text x="71.2" y="54.6">D</text>
<text x="71.4" y="59.7">2</text>
<text x="35.4" y="62.2">28</text>
<text x="35.4" y="64.8">29</text>
<text x="71.4" y="62.2">6</text>
<text x="71.4" y="64.8">9</text>
<text x="35.4" y="67.3">34</text>
<text x="35.4" y="69.8">35</text>
<text x="71" y="67.3">32</text>
<text x="35.4" y="72.4">30</text>
<text x="35.4" y="74.9">31</text>
<text x="71" y="77.5">10</text>
<text x="71" y="74.9">36</text>
<text x="71" y="72.4">37</text>
<text x="35.8" y="80">3</text>
<text x="35.8" y="82.5">4</text>
<text x="71" y="82.5">12</text>
<text x="35.4" y="87.6">13</text>
<text x="35.4" y="85.1">33</text>
<text x="71" y="85.1">11</text>
<text x="35.4" y="92.7">14</text>
<text x="35.4" y="95.2">15</text>
<text x="71" y="95.2">40</text>
<text x="71" y="92.7">41</text>
<text x="35.4" y="97.8">16</text>
<text x="35.4" y="100.3">17</text>
<text x="71" y="100.3">38</text>
<text x="71" y="97.8">39</text>
<text x="35.4" y="102.9">18</text>
<text x="35.4" y="105.4">19</text>
<text x="35.4" y="107.9">20</text>
<text x="71" y="107.9">25</text>
<text x="71" y="105.4">26</text>
<text x="71" y="102.9">27</text>
<text x="35.4" y="110.5">21</text>
<text x="35.4" y="113">22</text>
<text x="71" y="113">23</text>
<text x="71" y="110.5">24</text>
<text x="69.8" y="118.1">GND1</text>
<text x="72.9" y="118.1">2</text>
<text x="67.9" y="120.6">USB_GND1</text>
</g>
<g font-size="1.4" fill="#840000">
<text x="15.6" y="40.2">CCD_MC_1</text>
<text x="15.9" y="55.4">CCD_MC</text>
<text x="25.5" y="58">CCD_ICG_1</text>
<text x="74.7" y="60.5">CCD_SH</text>
<text x="75.1" y="63">CCD_SH_1</text>
<text x="198.1" y="65.6">CCD_ICG_1</text>
<text x="198.4" y="60.5">CCD_MC_1</text>
<text x="198.6" y="63">CCD_SH_1</text>
<text x="246.6" y="65.6">CCD_ICG</text>
<text x="246.9" y="60.5">CCD_MC</text>
<text x="247.1" y="63">CCD_SH</text>
<text x="199.3" y="68.1">CCD_OS_1</text>
<text x="247.8" y="68.1">CCD_OS</text>
<text x="27" y="80.8">CCD_ICG</text>
<text x="75.4" y="111.3">CCD_OS</text>
<text x="75.4" y="108.8">CCD_OS_1</text>
</g>
<text font-size="1" fill="#0000c2" x="237.5" y="26.7">Green</text>
</svg>
